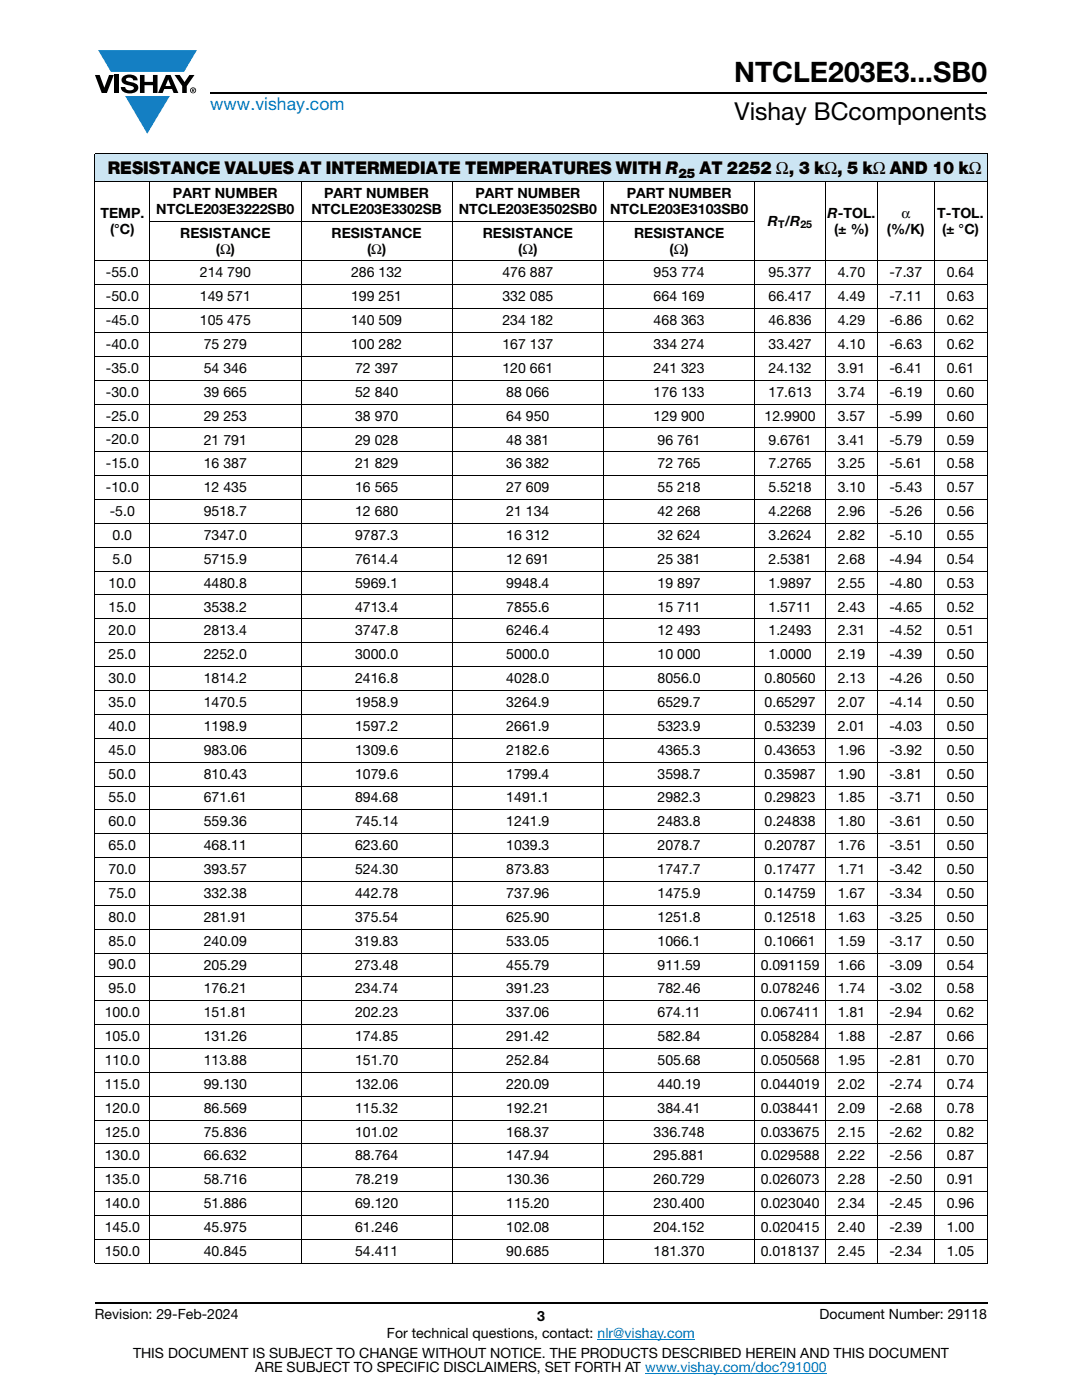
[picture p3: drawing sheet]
<svg xmlns="http://www.w3.org/2000/svg" width="216mm" height="279mm" viewBox="0 0 216 279" stroke-linecap="round" stroke-linejoin="round" font-family="sans-serif">
<g fill="#147fc3">
<path d="M19.6 10h19.7l-2.6 4.3h-1.1h-13.5z"/>
<path d="M25 19.2h8.9l-4.5 7.5z"/>
</g>
<g fill="#000">
<path d="M18.9 15h1l.9 2.5 1-2.5h.9l-1.4 3.6h-1zM22.9 15h.9v3.6h-.9zM24.6 15.3a2.1 2.1 0 0 1 2.8 .3l.1 .4h-.9a.79 .79 0 0 0-.7-.5 .79 .79 0 0 0-.8 .4l.3 .3 1 .2a1.08 1.08 0 0 1 1.2 1 1.08 1.08 0 0 1-1.1 1.2 1.73 1.73 0 0 1-2.4-1.2h.9a.96 .96 0 0 0 .8 .6 .96 .96 0 0 0 .9-.4 1.31 1.31 0 0 0-1.2-.6 1.03 1.03 0 0 1-1.1-.6 1.03 1.03 0 0 1 .2-1.1zM27.9 15h.9v1.3h1.7v-1.3h.9v3.6h-.9v-1.6h-1.7v1.6h-.9zM34.8 15h1.1l.9 1.4 1-1.4h1l-1.5 2.2v1.4h-.9v-1.4z"/>
<path d="M33.6 15.9l.5 1.3h-1.1zM33.1 15l-1.6 3.6h1l.3-.8h1.5l.3 .8h1l-1.6-3.6z"/>
<path d="M38.4 17.8h.2v.2h-.2zM38.3 17.7v.7h.1v-.3l.4 .3-.2-.3 .2-.2-.1-.2z"/>
<path d="M38.1 18a.46 .46 0 0 1 .9 0 .46 .46 0 0 1-.9 0zM37.9 18a.6 .6 0 0 0 1.2 0 .6 .6 0 0 0-1.2 0z"/>
</g>
<path d="M42 18.6h155M18.9 260h178.1" fill="none" stroke="#000" stroke-width=".36"/>
<path d="M119.2 267.3h19.5M128.7 274h36.3" fill="none" stroke="#007ec4" stroke-width=".2"/>
<path d="M18.9 30.7h178.1v5.5h-178.1z" fill="#cce5f3"/>
<g fill="#fff">
<path d="M29.9 52.1h30.2v4.7h-30.2z"/>
<path d="M60.1 52.1h30.2v4.7h-30.2z"/>
<path d="M90.3 52.1h30.1v4.7h-30.1z"/>
<path d="M120.4 52.1h30.2v4.7h-30.2z"/>
<path d="M150.6 52.1h14.1v4.7h-14.1z"/>
<path d="M164.7 52.1h10.4v4.7h-10.4z"/>
<path d="M175.1 52.1h11.3v4.7h-11.3z"/>
<path d="M186.4 52.1h10.6v4.7h-10.6z"/>
<path d="M29.9 56.8h30.2v4.8h-30.2z"/>
<path d="M60.1 56.8h30.2v4.8h-30.2z"/>
<path d="M90.3 56.8h30.1v4.8h-30.1z"/>
<path d="M120.4 56.8h30.2v4.8h-30.2z"/>
<path d="M150.6 56.8h14.1v4.8h-14.1z"/>
<path d="M164.7 56.8h10.4v4.8h-10.4z"/>
<path d="M175.1 56.8h11.3v4.8h-11.3z"/>
<path d="M186.4 56.8h10.6v4.8h-10.6z"/>
<path d="M29.9 61.6h30.2v4.8h-30.2z"/>
<path d="M60.1 61.6h30.2v4.8h-30.2z"/>
<path d="M90.3 61.6h30.1v4.8h-30.1z"/>
<path d="M120.4 61.6h30.2v4.8h-30.2z"/>
<path d="M150.6 61.6h14.1v4.8h-14.1z"/>
<path d="M164.7 61.6h10.4v4.8h-10.4z"/>
<path d="M175.1 61.6h11.3v4.8h-11.3z"/>
<path d="M186.4 61.6h10.6v4.8h-10.6z"/>
<path d="M29.9 66.4h30.2v4.7h-30.2z"/>
<path d="M60.1 66.4h30.2v4.7h-30.2z"/>
<path d="M90.3 66.4h30.1v4.7h-30.1z"/>
<path d="M120.4 66.4h30.2v4.7h-30.2z"/>
<path d="M150.6 66.4h14.1v4.7h-14.1z"/>
<path d="M164.7 66.4h10.4v4.7h-10.4z"/>
<path d="M175.1 66.4h11.3v4.7h-11.3z"/>
<path d="M186.4 66.4h10.6v4.7h-10.6z"/>
<path d="M29.9 71.1h30.2v4.8h-30.2z"/>
<path d="M60.1 71.1h30.2v4.8h-30.2z"/>
<path d="M90.3 71.1h30.1v4.8h-30.1z"/>
<path d="M120.4 71.1h30.2v4.8h-30.2z"/>
<path d="M150.6 71.1h14.1v4.8h-14.1z"/>
<path d="M164.7 71.1h10.4v4.8h-10.4z"/>
<path d="M175.1 71.1h11.3v4.8h-11.3z"/>
<path d="M186.4 71.1h10.6v4.8h-10.6z"/>
<path d="M29.9 75.9h30.2v4.7h-30.2z"/>
<path d="M60.1 75.9h30.2v4.7h-30.2z"/>
<path d="M90.3 75.9h30.1v4.7h-30.1z"/>
<path d="M120.4 75.9h30.2v4.7h-30.2z"/>
<path d="M150.6 75.9h14.1v4.7h-14.1z"/>
<path d="M164.7 75.9h10.4v4.7h-10.4z"/>
<path d="M175.1 75.9h11.3v4.7h-11.3z"/>
<path d="M186.4 75.9h10.6v4.7h-10.6z"/>
<path d="M29.9 80.6h30.2v4.8h-30.2z"/>
<path d="M60.1 80.6h30.2v4.8h-30.2z"/>
<path d="M90.3 80.6h30.1v4.8h-30.1z"/>
<path d="M120.4 80.6h30.2v4.8h-30.2z"/>
<path d="M150.6 80.6h14.1v4.8h-14.1z"/>
<path d="M164.7 80.6h10.4v4.8h-10.4z"/>
<path d="M175.1 80.6h11.3v4.8h-11.3z"/>
<path d="M186.4 80.6h10.6v4.8h-10.6z"/>
<path d="M29.9 85.4h30.2v4.8h-30.2z"/>
<path d="M60.1 85.4h30.2v4.8h-30.2z"/>
<path d="M90.3 85.4h30.1v4.8h-30.1z"/>
<path d="M120.4 85.4h30.2v4.8h-30.2z"/>
<path d="M150.6 85.4h14.1v4.8h-14.1z"/>
<path d="M164.7 85.4h10.4v4.8h-10.4z"/>
<path d="M175.1 85.4h11.3v4.8h-11.3z"/>
<path d="M186.4 85.4h10.6v4.8h-10.6z"/>
<path d="M29.9 90.2h30.2v4.7h-30.2z"/>
<path d="M60.1 90.2h30.2v4.7h-30.2z"/>
<path d="M90.3 90.2h30.1v4.7h-30.1z"/>
<path d="M120.4 90.2h30.2v4.7h-30.2z"/>
<path d="M150.6 90.2h14.1v4.7h-14.1z"/>
<path d="M164.7 90.2h10.4v4.7h-10.4z"/>
<path d="M175.1 90.2h11.3v4.7h-11.3z"/>
<path d="M186.4 90.2h10.6v4.7h-10.6z"/>
<path d="M29.9 94.9h30.2v4.8h-30.2z"/>
<path d="M60.1 94.9h30.2v4.8h-30.2z"/>
<path d="M90.3 94.9h30.1v4.8h-30.1z"/>
<path d="M120.4 94.9h30.2v4.8h-30.2z"/>
<path d="M150.6 94.9h14.1v4.8h-14.1z"/>
<path d="M164.7 94.9h10.4v4.8h-10.4z"/>
<path d="M175.1 94.9h11.3v4.8h-11.3z"/>
<path d="M186.4 94.9h10.6v4.8h-10.6z"/>
<path d="M29.9 99.7h30.2v4.8h-30.2z"/>
<path d="M60.1 99.7h30.2v4.8h-30.2z"/>
<path d="M90.3 99.7h30.1v4.8h-30.1z"/>
<path d="M120.4 99.7h30.2v4.8h-30.2z"/>
<path d="M150.6 99.7h14.1v4.8h-14.1z"/>
<path d="M164.7 99.7h10.4v4.8h-10.4z"/>
<path d="M175.1 99.7h11.3v4.8h-11.3z"/>
<path d="M186.4 99.7h10.6v4.8h-10.6z"/>
<path d="M29.9 104.5h30.2v4.7h-30.2z"/>
<path d="M60.1 104.5h30.2v4.7h-30.2z"/>
<path d="M90.3 104.5h30.1v4.7h-30.1z"/>
<path d="M120.4 104.5h30.2v4.7h-30.2z"/>
<path d="M150.6 104.5h14.1v4.7h-14.1z"/>
<path d="M164.7 104.5h10.4v4.7h-10.4z"/>
<path d="M175.1 104.5h11.3v4.7h-11.3z"/>
<path d="M186.4 104.5h10.6v4.7h-10.6z"/>
<path d="M29.9 109.2h30.2v4.8h-30.2z"/>
<path d="M60.1 109.2h30.2v4.8h-30.2z"/>
<path d="M90.3 109.2h30.1v4.8h-30.1z"/>
<path d="M120.4 109.2h30.2v4.8h-30.2z"/>
<path d="M150.6 109.2h14.1v4.8h-14.1z"/>
<path d="M164.7 109.2h10.4v4.8h-10.4z"/>
<path d="M175.1 109.2h11.3v4.8h-11.3z"/>
<path d="M186.4 109.2h10.6v4.8h-10.6z"/>
<path d="M29.9 114h30.2v4.7h-30.2z"/>
<path d="M60.1 114h30.2v4.7h-30.2z"/>
<path d="M90.3 114h30.1v4.7h-30.1z"/>
<path d="M120.4 114h30.2v4.7h-30.2z"/>
<path d="M150.6 114h14.1v4.7h-14.1z"/>
<path d="M164.7 114h10.4v4.7h-10.4z"/>
<path d="M175.1 114h11.3v4.7h-11.3z"/>
<path d="M186.4 114h10.6v4.7h-10.6z"/>
<path d="M29.9 118.7h30.2v4.8h-30.2z"/>
<path d="M60.1 118.7h30.2v4.8h-30.2z"/>
<path d="M90.3 118.7h30.1v4.8h-30.1z"/>
<path d="M120.4 118.7h30.2v4.8h-30.2z"/>
<path d="M150.6 118.7h14.1v4.8h-14.1z"/>
<path d="M164.7 118.7h10.4v4.8h-10.4z"/>
<path d="M175.1 118.7h11.3v4.8h-11.3z"/>
<path d="M186.4 118.7h10.6v4.8h-10.6z"/>
<path d="M29.9 123.5h30.2v4.8h-30.2z"/>
<path d="M60.1 123.5h30.2v4.8h-30.2z"/>
<path d="M90.3 123.5h30.1v4.8h-30.1z"/>
<path d="M120.4 123.5h30.2v4.8h-30.2z"/>
<path d="M150.6 123.5h14.1v4.8h-14.1z"/>
<path d="M164.7 123.5h10.4v4.8h-10.4z"/>
<path d="M175.1 123.5h11.3v4.8h-11.3z"/>
<path d="M186.4 123.5h10.6v4.8h-10.6z"/>
<path d="M29.9 128.3h30.2v4.7h-30.2z"/>
<path d="M60.1 128.3h30.2v4.7h-30.2z"/>
<path d="M90.3 128.3h30.1v4.7h-30.1z"/>
<path d="M120.4 128.3h30.2v4.7h-30.2z"/>
<path d="M150.6 128.3h14.1v4.7h-14.1z"/>
<path d="M164.7 128.3h10.4v4.7h-10.4z"/>
<path d="M175.1 128.3h11.3v4.7h-11.3z"/>
<path d="M186.4 128.3h10.6v4.7h-10.6z"/>
<path d="M29.9 133h30.2v4.8h-30.2z"/>
<path d="M60.1 133h30.2v4.8h-30.2z"/>
<path d="M90.3 133h30.1v4.8h-30.1z"/>
<path d="M120.4 133h30.2v4.8h-30.2z"/>
<path d="M150.6 133h14.1v4.8h-14.1z"/>
<path d="M164.7 133h10.4v4.8h-10.4z"/>
<path d="M175.1 133h11.3v4.8h-11.3z"/>
<path d="M186.4 133h10.6v4.8h-10.6z"/>
<path d="M29.9 137.8h30.2v4.8h-30.2z"/>
<path d="M60.1 137.8h30.2v4.8h-30.2z"/>
<path d="M90.3 137.8h30.1v4.8h-30.1z"/>
<path d="M120.4 137.8h30.2v4.8h-30.2z"/>
<path d="M150.6 137.8h14.1v4.8h-14.1z"/>
<path d="M164.7 137.8h10.4v4.8h-10.4z"/>
<path d="M175.1 137.8h11.3v4.8h-11.3z"/>
<path d="M186.4 137.8h10.6v4.8h-10.6z"/>
<path d="M29.9 142.6h30.2v4.7h-30.2z"/>
<path d="M60.1 142.6h30.2v4.7h-30.2z"/>
<path d="M90.3 142.6h30.1v4.7h-30.1z"/>
<path d="M120.4 142.6h30.2v4.7h-30.2z"/>
<path d="M150.6 142.6h14.1v4.7h-14.1z"/>
<path d="M164.7 142.6h10.4v4.7h-10.4z"/>
<path d="M175.1 142.6h11.3v4.7h-11.3z"/>
<path d="M186.4 142.6h10.6v4.7h-10.6z"/>
<path d="M29.9 147.3h30.2v4.8h-30.2z"/>
<path d="M60.1 147.3h30.2v4.8h-30.2z"/>
<path d="M90.3 147.3h30.1v4.8h-30.1z"/>
<path d="M120.4 147.3h30.2v4.8h-30.2z"/>
<path d="M150.6 147.3h14.1v4.8h-14.1z"/>
<path d="M164.7 147.3h10.4v4.8h-10.4z"/>
<path d="M175.1 147.3h11.3v4.8h-11.3z"/>
<path d="M186.4 147.3h10.6v4.8h-10.6z"/>
<path d="M29.9 152.1h30.2v4.8h-30.2z"/>
<path d="M60.1 152.1h30.2v4.8h-30.2z"/>
<path d="M90.3 152.1h30.1v4.8h-30.1z"/>
<path d="M120.4 152.1h30.2v4.8h-30.2z"/>
<path d="M150.6 152.1h14.1v4.8h-14.1z"/>
<path d="M164.7 152.1h10.4v4.8h-10.4z"/>
<path d="M175.1 152.1h11.3v4.8h-11.3z"/>
<path d="M186.4 152.1h10.6v4.8h-10.6z"/>
<path d="M29.9 156.9h30.2v4.7h-30.2z"/>
<path d="M60.1 156.9h30.2v4.7h-30.2z"/>
<path d="M90.3 156.9h30.1v4.7h-30.1z"/>
<path d="M120.4 156.9h30.2v4.7h-30.2z"/>
<path d="M150.6 156.9h14.1v4.7h-14.1z"/>
<path d="M164.7 156.9h10.4v4.7h-10.4z"/>
<path d="M175.1 156.9h11.3v4.7h-11.3z"/>
<path d="M186.4 156.9h10.6v4.7h-10.6z"/>
<path d="M29.9 161.6h30.2v4.8h-30.2z"/>
<path d="M60.1 161.6h30.2v4.8h-30.2z"/>
<path d="M90.3 161.6h30.1v4.8h-30.1z"/>
<path d="M120.4 161.6h30.2v4.8h-30.2z"/>
<path d="M150.6 161.6h14.1v4.8h-14.1z"/>
<path d="M164.7 161.6h10.4v4.8h-10.4z"/>
<path d="M175.1 161.6h11.3v4.8h-11.3z"/>
<path d="M186.4 161.6h10.6v4.8h-10.6z"/>
<path d="M29.9 166.4h30.2v4.8h-30.2z"/>
<path d="M60.1 166.4h30.2v4.8h-30.2z"/>
<path d="M90.3 166.4h30.1v4.8h-30.1z"/>
<path d="M120.4 166.4h30.2v4.8h-30.2z"/>
<path d="M150.6 166.4h14.1v4.8h-14.1z"/>
<path d="M164.7 166.4h10.4v4.8h-10.4z"/>
<path d="M175.1 166.4h11.3v4.8h-11.3z"/>
<path d="M186.4 166.4h10.6v4.8h-10.6z"/>
<path d="M29.9 171.2h30.2v4.7h-30.2z"/>
<path d="M60.1 171.2h30.2v4.7h-30.2z"/>
<path d="M90.3 171.2h30.1v4.7h-30.1z"/>
<path d="M120.4 171.2h30.2v4.7h-30.2z"/>
<path d="M150.6 171.2h14.1v4.7h-14.1z"/>
<path d="M164.7 171.2h10.4v4.7h-10.4z"/>
<path d="M175.1 171.2h11.3v4.7h-11.3z"/>
<path d="M186.4 171.2h10.6v4.7h-10.6z"/>
<path d="M29.9 175.9h30.2v4.8h-30.2z"/>
<path d="M60.1 175.9h30.2v4.8h-30.2z"/>
<path d="M90.3 175.9h30.1v4.8h-30.1z"/>
<path d="M120.4 175.9h30.2v4.8h-30.2z"/>
<path d="M150.6 175.9h14.1v4.8h-14.1z"/>
<path d="M164.7 175.9h10.4v4.8h-10.4z"/>
<path d="M175.1 175.9h11.3v4.8h-11.3z"/>
<path d="M186.4 175.9h10.6v4.8h-10.6z"/>
<path d="M29.9 180.7h30.2v4.7h-30.2z"/>
<path d="M60.1 180.7h30.2v4.7h-30.2z"/>
<path d="M90.3 180.7h30.1v4.7h-30.1z"/>
<path d="M120.4 180.7h30.2v4.7h-30.2z"/>
<path d="M150.6 180.7h14.1v4.7h-14.1z"/>
<path d="M164.7 180.7h10.4v4.7h-10.4z"/>
<path d="M175.1 180.7h11.3v4.7h-11.3z"/>
<path d="M186.4 180.7h10.6v4.7h-10.6z"/>
<path d="M29.9 185.4h30.2v4.8h-30.2z"/>
<path d="M60.1 185.4h30.2v4.8h-30.2z"/>
<path d="M90.3 185.4h30.1v4.8h-30.1z"/>
<path d="M120.4 185.4h30.2v4.8h-30.2z"/>
<path d="M150.6 185.4h14.1v4.8h-14.1z"/>
<path d="M164.7 185.4h10.4v4.8h-10.4z"/>
<path d="M175.1 185.4h11.3v4.8h-11.3z"/>
<path d="M186.4 185.4h10.6v4.8h-10.6z"/>
<path d="M29.9 190.2h30.2v4.8h-30.2z"/>
<path d="M60.1 190.2h30.2v4.8h-30.2z"/>
<path d="M90.3 190.2h30.1v4.8h-30.1z"/>
<path d="M120.4 190.2h30.2v4.8h-30.2z"/>
<path d="M150.6 190.2h14.1v4.8h-14.1z"/>
<path d="M164.7 190.2h10.4v4.8h-10.4z"/>
<path d="M175.1 190.2h11.3v4.8h-11.3z"/>
<path d="M186.4 190.2h10.6v4.8h-10.6z"/>
<path d="M29.9 195h30.2v4.7h-30.2z"/>
<path d="M60.1 195h30.2v4.7h-30.2z"/>
<path d="M90.3 195h30.1v4.7h-30.1z"/>
<path d="M120.4 195h30.2v4.7h-30.2z"/>
<path d="M150.6 195h14.1v4.7h-14.1z"/>
<path d="M164.7 195h10.4v4.7h-10.4z"/>
<path d="M175.1 195h11.3v4.7h-11.3z"/>
<path d="M186.4 195h10.6v4.7h-10.6z"/>
<path d="M29.9 199.7h30.2v4.8h-30.2z"/>
<path d="M60.1 199.7h30.2v4.8h-30.2z"/>
<path d="M90.3 199.7h30.1v4.8h-30.1z"/>
<path d="M120.4 199.7h30.2v4.8h-30.2z"/>
<path d="M150.6 199.7h14.1v4.8h-14.1z"/>
<path d="M164.7 199.7h10.4v4.8h-10.4z"/>
<path d="M175.1 199.7h11.3v4.8h-11.3z"/>
<path d="M186.4 199.7h10.6v4.8h-10.6z"/>
<path d="M29.9 204.5h30.2v4.8h-30.2z"/>
<path d="M60.1 204.5h30.2v4.8h-30.2z"/>
<path d="M90.3 204.5h30.1v4.8h-30.1z"/>
<path d="M120.4 204.5h30.2v4.8h-30.2z"/>
<path d="M150.6 204.5h14.1v4.8h-14.1z"/>
<path d="M164.7 204.5h10.4v4.8h-10.4z"/>
<path d="M175.1 204.5h11.3v4.8h-11.3z"/>
<path d="M186.4 204.5h10.6v4.8h-10.6z"/>
<path d="M29.9 209.3h30.2v4.7h-30.2z"/>
<path d="M60.1 209.3h30.2v4.7h-30.2z"/>
<path d="M90.3 209.3h30.1v4.7h-30.1z"/>
<path d="M120.4 209.3h30.2v4.7h-30.2z"/>
<path d="M150.6 209.3h14.1v4.7h-14.1z"/>
<path d="M164.7 209.3h10.4v4.7h-10.4z"/>
<path d="M175.1 209.3h11.3v4.7h-11.3z"/>
<path d="M186.4 209.3h10.6v4.7h-10.6z"/>
<path d="M29.9 214h30.2v4.8h-30.2z"/>
<path d="M60.1 214h30.2v4.8h-30.2z"/>
<path d="M90.3 214h30.1v4.8h-30.1z"/>
<path d="M120.4 214h30.2v4.8h-30.2z"/>
<path d="M150.6 214h14.1v4.8h-14.1z"/>
<path d="M164.7 214h10.4v4.8h-10.4z"/>
<path d="M175.1 214h11.3v4.8h-11.3z"/>
<path d="M186.4 214h10.6v4.8h-10.6z"/>
<path d="M29.9 218.8h30.2v4.7h-30.2z"/>
<path d="M60.1 218.8h30.2v4.7h-30.2z"/>
<path d="M90.3 218.8h30.1v4.7h-30.1z"/>
<path d="M120.4 218.8h30.2v4.7h-30.2z"/>
<path d="M150.6 218.8h14.1v4.7h-14.1z"/>
<path d="M164.7 218.8h10.4v4.7h-10.4z"/>
<path d="M175.1 218.8h11.3v4.7h-11.3z"/>
<path d="M186.4 218.8h10.6v4.7h-10.6z"/>
<path d="M29.9 223.5h30.2v4.8h-30.2z"/>
<path d="M60.1 223.5h30.2v4.8h-30.2z"/>
<path d="M90.3 223.5h30.1v4.8h-30.1z"/>
<path d="M120.4 223.5h30.2v4.8h-30.2z"/>
<path d="M150.6 223.5h14.1v4.8h-14.1z"/>
<path d="M164.7 223.5h10.4v4.8h-10.4z"/>
<path d="M175.1 223.5h11.3v4.8h-11.3z"/>
<path d="M186.4 223.5h10.6v4.8h-10.6z"/>
<path d="M29.9 228.3h30.2v4.8h-30.2z"/>
<path d="M60.1 228.3h30.2v4.8h-30.2z"/>
<path d="M90.3 228.3h30.1v4.8h-30.1z"/>
<path d="M120.4 228.3h30.2v4.8h-30.2z"/>
<path d="M150.6 228.3h14.1v4.8h-14.1z"/>
<path d="M164.7 228.3h10.4v4.8h-10.4z"/>
<path d="M175.1 228.3h11.3v4.8h-11.3z"/>
<path d="M186.4 228.3h10.6v4.8h-10.6z"/>
<path d="M29.9 233.1h30.2v4.7h-30.2z"/>
<path d="M60.1 233.1h30.2v4.7h-30.2z"/>
<path d="M90.3 233.1h30.1v4.7h-30.1z"/>
<path d="M120.4 233.1h30.2v4.7h-30.2z"/>
<path d="M150.6 233.1h14.1v4.7h-14.1z"/>
<path d="M164.7 233.1h10.4v4.7h-10.4z"/>
<path d="M175.1 233.1h11.3v4.7h-11.3z"/>
<path d="M186.4 233.1h10.6v4.7h-10.6z"/>
<path d="M29.9 237.8h30.2v4.8h-30.2z"/>
<path d="M60.1 237.8h30.2v4.8h-30.2z"/>
<path d="M90.3 237.8h30.1v4.8h-30.1z"/>
<path d="M120.4 237.8h30.2v4.8h-30.2z"/>
<path d="M150.6 237.8h14.1v4.8h-14.1z"/>
<path d="M164.7 237.8h10.4v4.8h-10.4z"/>
<path d="M175.1 237.8h11.3v4.8h-11.3z"/>
<path d="M186.4 237.8h10.6v4.8h-10.6z"/>
<path d="M29.9 242.6h30.2v4.8h-30.2z"/>
<path d="M60.1 242.6h30.2v4.8h-30.2z"/>
<path d="M90.3 242.6h30.1v4.8h-30.1z"/>
<path d="M120.4 242.6h30.2v4.8h-30.2z"/>
<path d="M150.6 242.6h14.1v4.8h-14.1z"/>
<path d="M164.7 242.6h10.4v4.8h-10.4z"/>
<path d="M175.1 242.6h11.3v4.8h-11.3z"/>
<path d="M186.4 242.6h10.6v4.8h-10.6z"/>
<path d="M29.9 247.4h30.2v4.7h-30.2z"/>
<path d="M60.1 247.4h30.2v4.7h-30.2z"/>
<path d="M90.3 247.4h30.1v4.7h-30.1z"/>
<path d="M120.4 247.4h30.2v4.7h-30.2z"/>
<path d="M150.6 247.4h14.1v4.7h-14.1z"/>
<path d="M164.7 247.4h10.4v4.7h-10.4z"/>
<path d="M175.1 247.4h11.3v4.7h-11.3z"/>
<path d="M186.4 247.4h10.6v4.7h-10.6z"/>
</g>
<g fill="none" stroke="#000" stroke-width=".2">
<path d="M18.9 30.7h178.1M18.9 36.2h178.1M18.9 30.8v221.2M29.9 36.1v216.1M60.1 36.1v216.1M90.3 36.1v216.1M120.4 36.1v216.1M150.6 36.1v216.1M164.7 36.1v216.1M175.1 36.1v216.1M186.4 36.1v216.1M197 30.8v221.2"/>
<path d="M18.9 52.1h178.1M18.9 56.8h178.1M29.8 44.1h120.9M18.9 61.6h178.1M18.9 66.4h178.1M18.9 71.1h178.1M18.9 75.9h178.1M18.9 80.6h178.1M18.9 85.4h178.1M18.9 90.2h178.1M18.9 94.9h178.1M18.9 99.7h178.1"/>
<path d="M18.9 104.5h178.1M18.9 109.2h178.1M18.9 114h178.1M18.9 118.7h178.1M18.9 123.5h178.1M18.9 128.3h178.1M18.9 133h178.1M18.9 137.8h178.1M18.9 142.6h178.1M18.9 147.3h178.1M18.9 152.1h178.1M18.9 156.9h178.1"/>
<path d="M18.9 161.6h178.1M18.9 166.4h178.1M18.9 171.2h178.1M18.9 175.9h178.1M18.9 180.7h178.1M18.9 185.4h178.1M18.9 190.2h178.1M18.9 195h178.1M18.9 199.7h178.1M18.9 204.5h178.1M18.9 209.3h178.1M18.9 214h178.1"/>
<path d="M18.9 218.8h178.1M18.9 223.5h178.1M18.9 228.3h178.1M18.9 233.1h178.1M18.9 237.8h178.1M18.9 242.6h178.1M18.9 247.4h178.1M18.9 252.1h178.1"/>
</g>
<text font-size="5.6" x="146.5" y="16.4">NTCLE203E3...SB0</text>
<text font-size="4.9" x="146.6" y="24">Vishay BCcomponents</text>
<text font-size="3.5" fill="#007ec4" x="42" y="21.9">www.vishay.com</text>
<g font-size="3.5">
<text x="21.5" y="34.8">RESISTANCE VALUES AT INTERMEDIATE TEMPERATURES WITH R</text>
<text x="139.6" y="34.8">AT 2252 Ω, 3 kΩ, 5 kΩ AND 10 kΩ</text>
</g>
<g font-size="2.8">
<text x="34.5" y="39.5">PART NUMBER</text>
<text x="64.7" y="39.5">PART NUMBER</text>
<text x="94.9" y="39.5">PART NUMBER</text>
<text x="125.1" y="39.5">PART NUMBER</text>
<text x="20" y="43.5">TEMP.</text>
<text x="22" y="46.6">(°C)</text>
<text x="31.2" y="42.7">NTCLE203E3222SB0</text>
<text x="36" y="47.4">RESISTANCE</text>
<text x="62.1" y="42.7">NTCLE203E3302SB</text>
<text x="66.1" y="47.4">RESISTANCE</text>
<text x="91.5" y="42.7">NTCLE203E3502SB0</text>
<text x="96.3" y="47.4">RESISTANCE</text>
<text x="121.7" y="42.7">NTCLE203E3103SB0</text>
<text x="126.5" y="47.4">RESISTANCE</text>
<text x="153.2" y="45">R /R</text>
<text x="165.1" y="43.5">R-TOL.</text>
<text x="166.4" y="46.6">(± %)</text>
<text x="177" y="46.6">(%/K)</text>
<text x="179.9" y="43.5">α</text>
<text x="187" y="43.5">T-TOL.</text>
<text x="188" y="46.6">(± °C)</text>
<text x="43.1" y="50.6">(Ω)</text>
<text x="73.2" y="50.6">(Ω)</text>
<text x="103.4" y="50.6">(Ω)</text>
<text x="133.6" y="50.6">(Ω)</text>
<text x="21.1" y="55.4">-55.0</text>
<text x="39.9" y="55.4">214 790</text>
<text x="70.1" y="55.4">286 132</text>
<text x="100.2" y="55.4">476 887</text>
<text x="130.4" y="55.4">953 774</text>
<text x="153.4" y="55.4">95.377</text>
<text x="167.2" y="55.4">4.70</text>
<text x="177.5" y="55.4">-7.37</text>
<text x="188.9" y="55.4">0.64</text>
<text x="21.1" y="60.1">-50.0</text>
<text x="21.1" y="64.9">-45.0</text>
<text x="39.9" y="60.1">149 571</text>
<text x="39.9" y="64.9">105 475</text>
<text x="70.1" y="60.1">199 251</text>
<text x="70.1" y="64.9">140 509</text>
<text x="100.2" y="60.1">332 085</text>
<text x="100.2" y="64.9">234 182</text>
<text x="130.4" y="60.1">664 169</text>
<text x="130.4" y="64.9">468 363</text>
<text x="153.4" y="60.1">66.417</text>
<text x="153.4" y="64.9">46.836</text>
<text x="167.2" y="60.1">4.49</text>
<text x="167.2" y="64.9">4.29</text>
<text x="177.5" y="60.1">-7.11</text>
<text x="177.5" y="64.9">-6.86</text>
<text x="188.9" y="60.1">0.63</text>
<text x="188.9" y="64.9">0.62</text>
<text x="21.1" y="69.7">-40.0</text>
<text x="40.7" y="69.7">75 279</text>
<text x="70.1" y="69.7">100 282</text>
<text x="100.2" y="69.7">167 137</text>
<text x="130.4" y="69.7">334 274</text>
<text x="153.4" y="69.7">33.427</text>
<text x="167.2" y="69.7">4.10</text>
<text x="177.5" y="69.7">-6.63</text>
<text x="188.9" y="69.7">0.62</text>
<text x="21.1" y="74.4">-35.0</text>
<text x="40.7" y="74.4">54 346</text>
<text x="70.8" y="74.4">72 397</text>
<text x="100.2" y="74.4">120 661</text>
<text x="130.4" y="74.4">241 323</text>
<text x="153.4" y="74.4">24.132</text>
<text x="167.2" y="74.4">3.91</text>
<text x="177.5" y="74.4">-6.41</text>
<text x="188.9" y="74.4">0.61</text>
<text x="21.1" y="79.2">-30.0</text>
<text x="21.1" y="83.9">-25.0</text>
<text x="40.7" y="79.2">39 665</text>
<text x="40.7" y="83.9">29 253</text>
<text x="70.8" y="79.2">52 840</text>
<text x="70.8" y="83.9">38 970</text>
<text x="101" y="79.2">88 066</text>
<text x="101" y="83.9">64 950</text>
<text x="130.4" y="79.2">176 133</text>
<text x="130.4" y="83.9">129 900</text>
<text x="152.6" y="83.9">12.9900</text>
<text x="153.4" y="79.2">17.613</text>
<text x="167.2" y="79.2">3.74</text>
<text x="167.2" y="83.9">3.57</text>
<text x="177.5" y="79.2">-6.19</text>
<text x="177.5" y="83.9">-5.99</text>
<text x="188.9" y="79.2">0.60</text>
<text x="188.9" y="83.9">0.60</text>
<text x="21.1" y="88.7">-20.0</text>
<text x="40.7" y="88.7">21 791</text>
<text x="70.8" y="88.7">29 028</text>
<text x="101" y="88.7">48 381</text>
<text x="131.2" y="88.7">96 761</text>
<text x="153.4" y="88.7">9.6761</text>
<text x="167.2" y="88.7">3.41</text>
<text x="177.5" y="88.7">-5.79</text>
<text x="188.9" y="88.7">0.59</text>
<text x="21.1" y="93.5">-15.0</text>
<text x="40.7" y="93.5">16 387</text>
<text x="70.8" y="93.5">21 829</text>
<text x="101" y="93.5">36 382</text>
<text x="131.2" y="93.5">72 765</text>
<text x="153.4" y="93.5">7.2765</text>
<text x="167.2" y="93.5">3.25</text>
<text x="177.5" y="93.5">-5.61</text>
<text x="188.9" y="93.5">0.58</text>
<text x="21.1" y="98.2">-10.0</text>
<text x="40.7" y="98.2">12 435</text>
<text x="70.8" y="98.2">16 565</text>
<text x="101" y="98.2">27 609</text>
<text x="131.2" y="98.2">55 218</text>
<text x="153.4" y="98.2">5.5218</text>
<text x="167.2" y="98.2">3.10</text>
<text x="177.5" y="98.2">-5.43</text>
<text x="188.9" y="98.2">0.57</text>
<text x="21.9" y="103">-5.0</text>
<text x="22.5" y="107.8">0.0</text>
<text x="40.7" y="103">9518.7</text>
<text x="40.7" y="107.8">7347.0</text>
<text x="70.8" y="103">12 680</text>
<text x="70.8" y="107.8">9787.3</text>
<text x="101" y="103">21 134</text>
<text x="101" y="107.8">16 312</text>
<text x="131.2" y="103">42 268</text>
<text x="131.2" y="107.8">32 624</text>
<text x="153.4" y="103">4.2268</text>
<text x="153.4" y="107.8">3.2624</text>
<text x="167.2" y="103">2.96</text>
<text x="167.2" y="107.8">2.82</text>
<text x="177.5" y="103">-5.26</text>
<text x="177.5" y="107.8">-5.10</text>
<text x="188.9" y="103">0.56</text>
<text x="188.9" y="107.8">0.55</text>
<text x="22.5" y="112.5">5.0</text>
<text x="40.7" y="112.5">5715.9</text>
<text x="70.8" y="112.5">7614.4</text>
<text x="101" y="112.5">12 691</text>
<text x="131.2" y="112.5">25 381</text>
<text x="153.4" y="112.5">2.5381</text>
<text x="167.2" y="112.5">2.68</text>
<text x="177.5" y="112.5">-4.94</text>
<text x="188.9" y="112.5">0.54</text>
<text x="21.7" y="117.3">10.0</text>
<text x="40.7" y="117.3">4480.8</text>
<text x="70.8" y="117.3">5969.1</text>
<text x="101" y="117.3">9948.4</text>
<text x="131.2" y="117.3">19 897</text>
<text x="153.4" y="117.3">1.9897</text>
<text x="167.2" y="117.3">2.55</text>
<text x="177.5" y="117.3">-4.80</text>
<text x="188.9" y="117.3">0.53</text>
<text x="21.7" y="122">15.0</text>
<text x="40.7" y="122">3538.2</text>
<text x="70.8" y="122">4713.4</text>
<text x="101" y="122">7855.6</text>
<text x="131.2" y="122">15 711</text>
<text x="153.4" y="122">1.5711</text>
<text x="167.2" y="122">2.43</text>
<text x="177.5" y="122">-4.65</text>
<text x="188.9" y="122">0.52</text>
<text x="21.7" y="126.8">20.0</text>
<text x="21.7" y="131.6">25.0</text>
<text x="40.7" y="126.8">2813.4</text>
<text x="40.7" y="131.6">2252.0</text>
<text x="70.8" y="126.8">3747.8</text>
<text x="70.8" y="131.6">3000.0</text>
<text x="101" y="126.8">6246.4</text>
<text x="101" y="131.6">5000.0</text>
<text x="131.2" y="126.8">12 493</text>
<text x="131.2" y="131.6">10 000</text>
<text x="153.4" y="126.8">1.2493</text>
<text x="153.4" y="131.6">1.0000</text>
<text x="167.2" y="126.8">2.31</text>
<text x="167.2" y="131.6">2.19</text>
<text x="177.5" y="126.8">-4.52</text>
<text x="177.5" y="131.6">-4.39</text>
<text x="188.9" y="126.8">0.51</text>
<text x="188.9" y="131.6">0.50</text>
<text x="21.7" y="136.3">30.0</text>
<text x="40.7" y="136.3">1814.2</text>
<text x="70.8" y="136.3">2416.8</text>
<text x="101" y="136.3">4028.0</text>
<text x="131.2" y="136.3">8056.0</text>
<text x="152.6" y="136.3">0.80560</text>
<text x="167.2" y="136.3">2.13</text>
<text x="177.5" y="136.3">-4.26</text>
<text x="188.9" y="136.3">0.50</text>
<text x="21.7" y="141.1">35.0</text>
<text x="40.7" y="141.1">1470.5</text>
<text x="70.8" y="141.1">1958.9</text>
<text x="101" y="141.1">3264.9</text>
<text x="131.2" y="141.1">6529.7</text>
<text x="152.6" y="141.1">0.65297</text>
<text x="167.2" y="141.1">2.07</text>
<text x="177.5" y="141.1">-4.14</text>
<text x="188.9" y="141.1">0.50</text>
<text x="21.7" y="145.9">40.0</text>
<text x="40.7" y="145.9">1198.9</text>
<text x="70.8" y="145.9">1597.2</text>
<text x="101" y="145.9">2661.9</text>
<text x="131.2" y="145.9">5323.9</text>
<text x="152.6" y="145.9">0.53239</text>
<text x="167.2" y="145.9">2.01</text>
<text x="177.5" y="145.9">-4.03</text>
<text x="188.9" y="145.9">0.50</text>
<text x="21.7" y="150.6">45.0</text>
<text x="21.7" y="155.4">50.0</text>
<text x="40.7" y="150.6">983.06</text>
<text x="40.7" y="155.4">810.43</text>
<text x="70.8" y="150.6">1309.6</text>
<text x="70.8" y="155.4">1079.6</text>
<text x="101" y="150.6">2182.6</text>
<text x="101" y="155.4">1799.4</text>
<text x="131.2" y="150.6">4365.3</text>
<text x="131.2" y="155.4">3598.7</text>
<text x="152.6" y="150.6">0.43653</text>
<text x="152.6" y="155.4">0.35987</text>
<text x="167.2" y="150.6">1.96</text>
<text x="167.2" y="155.4">1.90</text>
<text x="177.5" y="150.6">-3.92</text>
<text x="177.5" y="155.4">-3.81</text>
<text x="188.9" y="150.6">0.50</text>
<text x="188.9" y="155.4">0.50</text>
<text x="21.7" y="160.1">55.0</text>
<text x="40.7" y="160.1">671.61</text>
<text x="70.8" y="160.1">894.68</text>
<text x="101" y="160.1">1491.1</text>
<text x="131.2" y="160.1">2982.3</text>
<text x="152.6" y="160.1">0.29823</text>
<text x="167.2" y="160.1">1.85</text>
<text x="177.5" y="160.1">-3.71</text>
<text x="188.9" y="160.1">0.50</text>
<text x="21.7" y="164.9">60.0</text>
<text x="40.7" y="164.9">559.36</text>
<text x="70.8" y="164.9">745.14</text>
<text x="101" y="164.9">1241.9</text>
<text x="131.2" y="164.9">2483.8</text>
<text x="152.6" y="164.9">0.24838</text>
<text x="167.2" y="164.9">1.80</text>
<text x="177.5" y="164.9">-3.61</text>
<text x="188.9" y="164.9">0.50</text>
<text x="21.7" y="169.7">65.0</text>
<text x="40.7" y="169.7">468.11</text>
<text x="70.8" y="169.7">623.60</text>
<text x="101" y="169.7">1039.3</text>
<text x="131.2" y="169.7">2078.7</text>
<text x="152.6" y="169.7">0.20787</text>
<text x="167.2" y="169.7">1.76</text>
<text x="177.5" y="169.7">-3.51</text>
<text x="188.9" y="169.7">0.50</text>
<text x="21.7" y="174.4">70.0</text>
<text x="21.7" y="179.2">75.0</text>
<text x="40.7" y="174.4">393.57</text>
<text x="40.7" y="179.2">332.38</text>
<text x="70.8" y="174.4">524.30</text>
<text x="70.8" y="179.2">442.78</text>
<text x="101" y="174.4">873.83</text>
<text x="101" y="179.2">737.96</text>
<text x="131.2" y="174.4">1747.7</text>
<text x="131.2" y="179.2">1475.9</text>
<text x="152.6" y="174.4">0.17477</text>
<text x="152.6" y="179.2">0.14759</text>
<text x="167.2" y="174.4">1.71</text>
<text x="167.2" y="179.2">1.67</text>
<text x="177.5" y="174.4">-3.42</text>
<text x="177.5" y="179.2">-3.34</text>
<text x="188.9" y="174.4">0.50</text>
<text x="188.9" y="179.2">0.50</text>
<text x="21.7" y="184">80.0</text>
<text x="40.7" y="184">281.91</text>
<text x="70.8" y="184">375.54</text>
<text x="101" y="184">625.90</text>
<text x="131.2" y="184">1251.8</text>
<text x="152.6" y="184">0.12518</text>
<text x="167.2" y="184">1.63</text>
<text x="177.5" y="184">-3.25</text>
<text x="188.9" y="184">0.50</text>
<text x="21.7" y="188.7">85.0</text>
<text x="40.7" y="188.7">240.09</text>
<text x="70.8" y="188.7">319.83</text>
<text x="101" y="188.7">533.05</text>
<text x="131.2" y="188.7">1066.1</text>
<text x="152.6" y="188.7">0.10661</text>
<text x="167.2" y="188.7">1.59</text>
<text x="177.5" y="188.7">-3.17</text>
<text x="188.9" y="188.7">0.50</text>
<text x="21.7" y="193.5">90.0</text>
<text x="40.7" y="193.5">205.29</text>
<text x="70.8" y="193.5">273.48</text>
<text x="101" y="193.5">455.79</text>
<text x="131.2" y="193.5">911.59</text>
<text x="151.8" y="193.5">0.091159</text>
<text x="167.2" y="193.5">1.66</text>
<text x="177.5" y="193.5">-3.09</text>
<text x="188.9" y="193.5">0.54</text>
<text x="20.9" y="203">100.0</text>
<text x="21.7" y="198.2">95.0</text>
<text x="40.7" y="198.2">176.21</text>
<text x="40.7" y="203">151.81</text>
<text x="70.8" y="198.2">234.74</text>
<text x="70.8" y="203">202.23</text>
<text x="101" y="198.2">391.23</text>
<text x="101" y="203">337.06</text>
<text x="131.2" y="198.2">782.46</text>
<text x="131.2" y="203">674.11</text>
<text x="151.8" y="198.2">0.078246</text>
<text x="151.8" y="203">0.067411</text>
<text x="167.2" y="198.2">1.74</text>
<text x="167.2" y="203">1.81</text>
<text x="177.5" y="198.2">-3.02</text>
<text x="177.5" y="203">-2.94</text>
<text x="188.9" y="198.2">0.58</text>
<text x="188.9" y="203">0.62</text>
<text x="20.9" y="207.8">105.0</text>
<text x="40.7" y="207.8">131.26</text>
<text x="70.8" y="207.8">174.85</text>
<text x="101" y="207.8">291.42</text>
<text x="131.2" y="207.8">582.84</text>
<text x="151.8" y="207.8">0.058284</text>
<text x="167.2" y="207.8">1.88</text>
<text x="177.5" y="207.8">-2.87</text>
<text x="188.9" y="207.8">0.66</text>
<text x="20.9" y="212.5">110.0</text>
<text x="40.7" y="212.5">113.88</text>
<text x="70.8" y="212.5">151.70</text>
<text x="101" y="212.5">252.84</text>
<text x="131.2" y="212.5">505.68</text>
<text x="151.8" y="212.5">0.050568</text>
<text x="167.2" y="212.5">1.95</text>
<text x="177.5" y="212.5">-2.81</text>
<text x="188.9" y="212.5">0.70</text>
<text x="20.9" y="217.3">115.0</text>
<text x="40.7" y="217.3">99.130</text>
<text x="70.8" y="217.3">132.06</text>
<text x="101" y="217.3">220.09</text>
<text x="131.2" y="217.3">440.19</text>
<text x="151.8" y="217.3">0.044019</text>
<text x="167.2" y="217.3">2.02</text>
<text x="177.5" y="217.3">-2.74</text>
<text x="188.9" y="217.3">0.74</text>
<text x="20.9" y="222.1">120.0</text>
<text x="20.9" y="226.8">125.0</text>
<text x="40.7" y="222.1">86.569</text>
<text x="40.7" y="226.8">75.836</text>
<text x="70.8" y="222.1">115.32</text>
<text x="70.8" y="226.8">101.02</text>
<text x="101" y="222.1">192.21</text>
<text x="101" y="226.8">168.37</text>
<text x="130.4" y="226.8">336.748</text>
<text x="131.2" y="222.1">384.41</text>
<text x="151.8" y="222.1">0.038441</text>
<text x="151.8" y="226.8">0.033675</text>
<text x="167.2" y="222.1">2.09</text>
<text x="167.2" y="226.8">2.15</text>
<text x="177.5" y="222.1">-2.68</text>
<text x="177.5" y="226.8">-2.62</text>
<text x="188.9" y="222.1">0.78</text>
<text x="188.9" y="226.8">0.82</text>
<text x="20.9" y="231.6">130.0</text>
<text x="40.7" y="231.6">66.632</text>
<text x="70.8" y="231.6">88.764</text>
<text x="101" y="231.6">147.94</text>
<text x="130.4" y="231.6">295.881</text>
<text x="151.8" y="231.6">0.029588</text>
<text x="167.2" y="231.6">2.22</text>
<text x="177.5" y="231.6">-2.56</text>
<text x="188.9" y="231.6">0.87</text>
<text x="20.9" y="236.3">135.0</text>
<text x="40.7" y="236.3">58.716</text>
<text x="70.8" y="236.3">78.219</text>
<text x="101" y="236.3">130.36</text>
<text x="130.4" y="236.3">260.729</text>
<text x="151.8" y="236.3">0.026073</text>
<text x="167.2" y="236.3">2.28</text>
<text x="177.5" y="236.3">-2.50</text>
<text x="188.9" y="236.3">0.91</text>
<text x="20.9" y="241.1">140.0</text>
<text x="20.9" y="245.9">145.0</text>
<text x="40.7" y="241.1">51.886</text>
<text x="40.7" y="245.9">45.975</text>
<text x="70.8" y="241.1">69.120</text>
<text x="70.8" y="245.9">61.246</text>
<text x="101" y="241.1">115.20</text>
<text x="101" y="245.9">102.08</text>
<text x="130.4" y="241.1">230.400</text>
<text x="130.4" y="245.9">204.152</text>
<text x="151.8" y="241.1">0.023040</text>
<text x="151.8" y="245.9">0.020415</text>
<text x="167.2" y="241.1">2.34</text>
<text x="167.2" y="245.9">2.40</text>
<text x="177.5" y="241.1">-2.45</text>
<text x="177.5" y="245.9">-2.39</text>
<text x="188.9" y="241.1">0.96</text>
<text x="188.9" y="245.9">1.00</text>
<text x="20.9" y="250.6">150.0</text>
<text x="40.7" y="250.6">40.845</text>
<text x="70.8" y="250.6">54.411</text>
<text x="101" y="250.6">90.685</text>
<text x="130.4" y="250.6">181.370</text>
<text x="151.8" y="250.6">0.018137</text>
<text x="167.2" y="250.6">2.45</text>
<text x="177.5" y="250.6">-2.34</text>
<text x="188.9" y="250.6">1.05</text>
<text x="18.9" y="263.3">Revision: 29-Feb-2024</text>
<text x="107.2" y="263.6">3</text>
<text x="163.6" y="263.3">Document Number: 29118</text>
<text x="77.2" y="267.1">For technical questions, contact: nlr@vishay.com</text>
<text x="26.5" y="271">THIS DOCUMENT IS SUBJECT TO CHANGE WITHOUT NOTICE. THE PRODUCTS DESCRIBED HEREIN AND THIS DOCUMENT</text>
<text x="50.9" y="273.8">ARE SUBJECT TO SPECIFIC DISCLAIMERS, SET FORTH AT www.vishay.com/doc?91000</text>
</g>
<text font-size="2.6" x="135.4" y="35.5">25</text>
<g font-size="2.1">
<text x="155.3" y="45.6">T</text>
<text x="159.7" y="45.6">25</text>
</g>
</svg>
